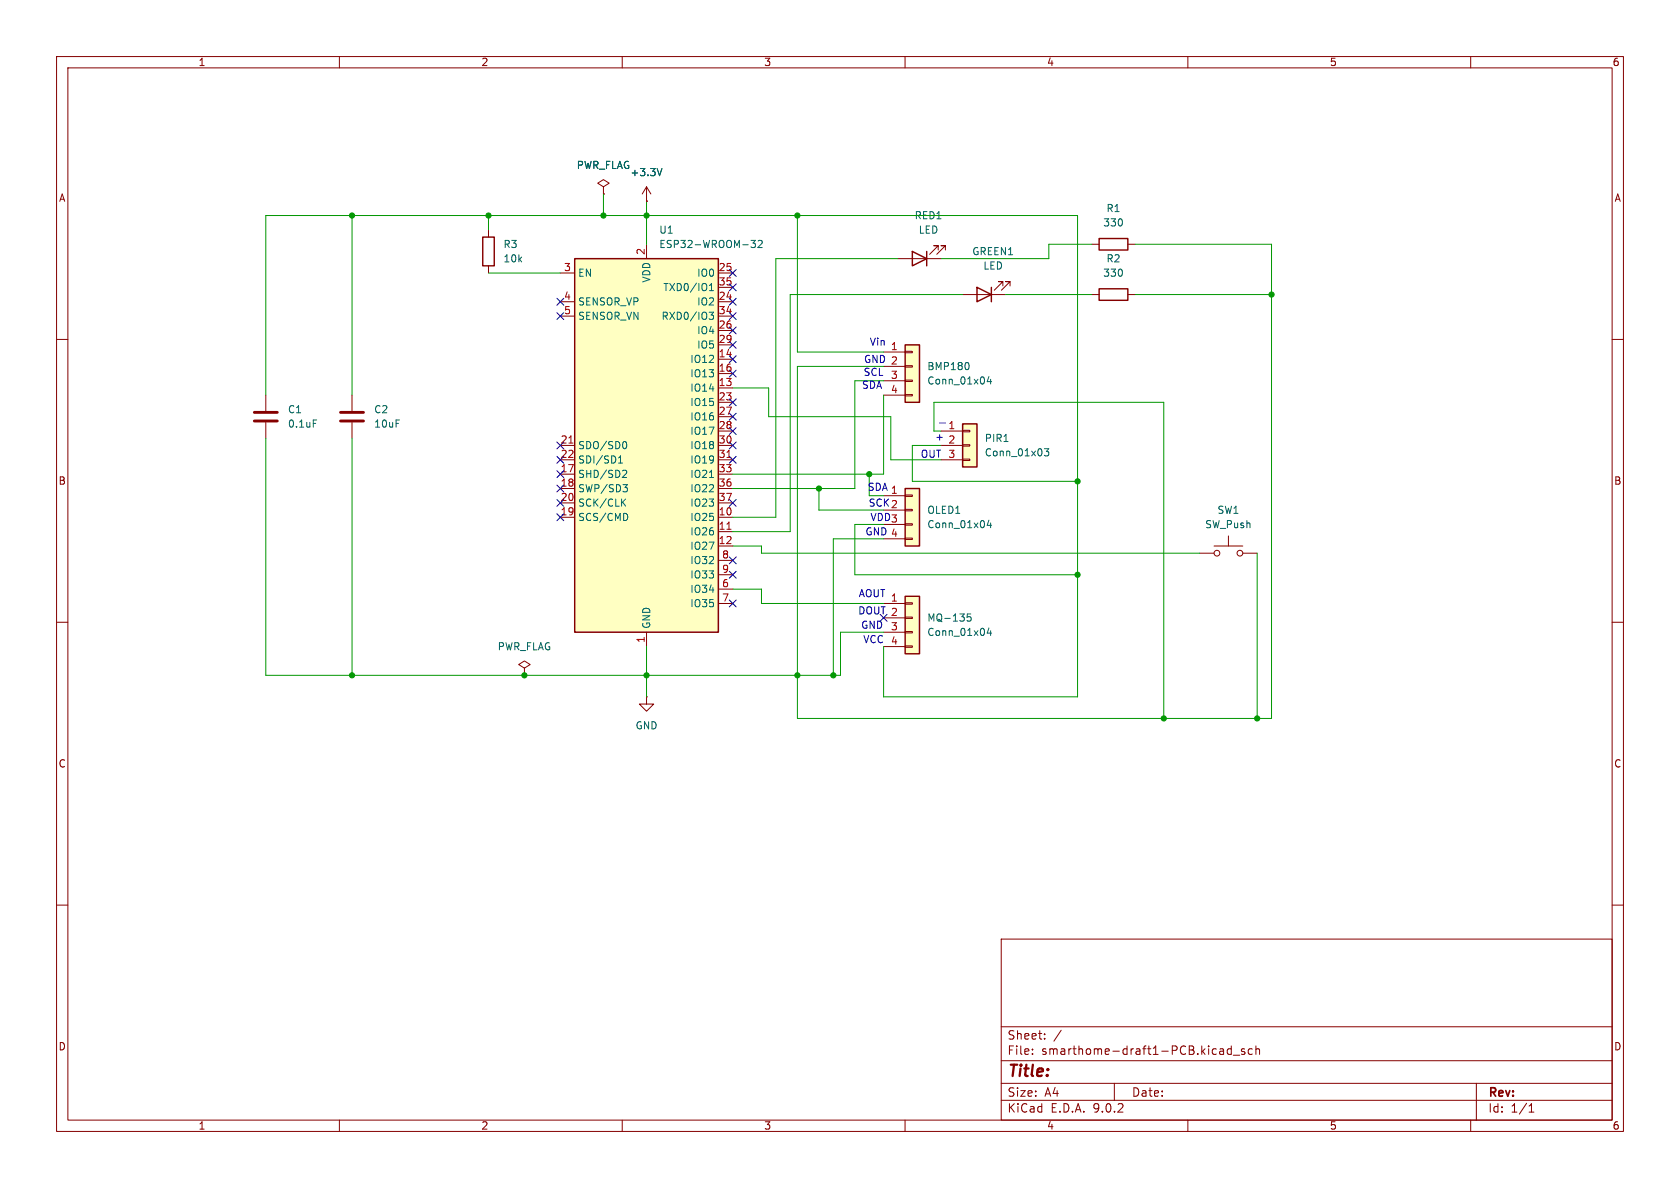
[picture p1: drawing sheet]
<svg xmlns="http://www.w3.org/2000/svg" width="297mm" height="210mm" viewBox="0 0 297 210" stroke-linecap="round" stroke-linejoin="round" font-family="sans-serif">
<g fill="none" stroke="#840000" stroke-width=".18">
<path d="M10 10h277v190h-277zM12 12h273v186h-273zM60 10v2M110 10v2M160 10v2M210 10v2M260 10v2M10 60h2M285 60h2M10 110h2M285 110h2M114.3 123.2v1.3h1.3l-1.3 1.2-1.3-1.2h1.3"/>
<path d="M114.3 123.2h.1M10 160h2M177 166h108v32h-108zM285 160h2M60 198v2M110 198v2M160 198v2M177 194.5h108M177 191.5h108M177 187.5h108M177 181.5h108M182.5 186.3v.1"/>
<path d="M182.5 185.5v.1M184.7 183.6v.1M184.7 182.8v.1M187.6 182.1l-1.3 2M197 191.5v3M210 198v2M215.8 185.4h.3l.2 .2v.8M216.3 186.3l-.5 .1M216.3 185.8h-.5M217.7 185.5l-.5-.1-.2 .3v.4l.1 .2h.6M217.7 184.9v1.5M218 186.5h1.2"/>
<path d="M220 185.5l-.3-.1-.2 .2v.2l.5 .2v.3h-.5M221.4 185.5l-.4-.1-.3 .3v.4l.1 .2h.6M222 185.5l.2-.1 .4 .1 .1 .9M222 184.9v1.5M260 198v2M261 191.5v6.5M270.3 196.6h.9M270.3 195.5l.4-.4v1.5"/>
</g>
<path d="M160 105.4h2.6v10.2h-2.6z" fill="#ffffc2"/>
<path d="M194.3 42.2h5.1v2h-5.1zM160 105.4h2.6v10.2h-2.6z" fill="none" stroke="#840000" stroke-width=".25"/>
<g fill="none" stroke="#840000" stroke-width=".18">
<path d="M106.7 33l1-.6-1-.6-1 .6 1 .6v1.3M106.7 34.3h.1M114.3 35.6h.1M114.3 33l-.8 1.3M114.3 33l.8 1.3M114.3 33v2.6M193 43.2h1.3M199.4 43.2h1.3M47 69.9v2.7M47 74.7v2.8M62.2 69.9v2.7M62.2 74.7v2.8"/>
<path d="M212.1 97.8h2.5M214.6 96.5h5.1M217.2 94.7v1.8M219.7 97.8h2.5M156.2 106.7h3.8M156.2 109.2h3.8M156.2 111.8h3.8M156.2 114.3h3.8M160 106.6h1.3v.2h-1.3zM160 109.1h1.3v.2h-1.3zM160 111.6h1.3v.3h-1.3zM160 114.2h1.3v.2h-1.3z"/>
<circle cx="215.1" cy="97.8" r=".51"/>
<circle cx="219.2" cy="97.8" r=".51"/>
</g>
<path d="M117 29.8l-.4 1.3M55.4 74.2h.6M171.6 108.5h-.6v.6l.1-.1 .5 .1 .1 .2-.1 .4-.2 .1-.4-.1M174.8 111l-.3 .9h.8M175.1 111.5v.8" fill="none" stroke="#006464" stroke-width=".18"/>
<path d="M45 72.9h4M45 74.4h4M60.2 72.9h4.1M60.2 74.4h4.1" fill="none" stroke="#840000" stroke-width=".51"/>
<path d="M160 86.4h2.6v10.1h-2.6z" fill="#ffffc2"/>
<path d="M161.3 44.5l2.5 1.2-2.5 1.3zM163.8 44.5v2.5M172.7 50.8l2.6 1.3-2.6 1.2zM175.3 50.8v2.5M160 86.4h2.6v10.1h-2.6z" fill="none" stroke="#840000" stroke-width=".25"/>
<g fill="none" stroke="#840000" stroke-width=".18">
<path d="M158.7 45.7h7.7M165.9 44.2v-.8h-.8h.8l-1.6 1.6M167.1 44.2v-.8h-.7h.7l-1.5 1.6M170.2 52.1h7.6M177.3 50.5v-.7h-.8h.8l-1.5 1.5M178.6 50.5v-.7h-.8h.8l-1.6 1.5M156.2 87.6h3.8M156.2 90.2h3.8M156.2 92.7h3.8M156.2 95.3h3.8M160 87.5h1.3v.3h-1.3zM160 90h1.3v.3h-1.3z"/>
<path d="M160 92.6h1.3v.2h-1.3zM160 95.1h1.3v.3h-1.3z"/>
</g>
<path d="M174.8 92l-.3 .9h.8M175.1 92.4v.9" fill="none" stroke="#006464" stroke-width=".18"/>
<path d="M160 61h2.6v10.1h-2.6z" fill="#ffffc2"/>
<path d="M160 61h2.6v10.1h-2.6z" fill="none" stroke="#840000" stroke-width=".25"/>
<path d="M156.2 62.2h3.8M156.2 64.8h3.8M156.2 67.3h3.8M156.2 69.9h3.8M160 62.1h1.3v.3h-1.3zM160 64.6h1.3v.3h-1.3zM160 67.2h1.3v.2h-1.3zM160 69.7h1.3v.3h-1.3z" fill="none" stroke="#840000" stroke-width=".18"/>
<path d="M171.1 64.1l.2 .5-.2 .7M174.8 66.6l-.3 .9h.8M175.1 67v.9" fill="none" stroke="#006464" stroke-width=".18"/>
<path d="M170.2 74.9h2.5v7.7h-2.5z" fill="#ffffc2"/>
<path d="M170.2 74.9h2.5v7.7h-2.5z" fill="none" stroke="#840000" stroke-width=".25"/>
<path d="M166.4 76.2h3.8M166.4 78.7h3.8M170.2 76.1h1.2v.2h-1.2zM170.2 78.6h1.2v.3h-1.2zM166.4 81.3h3.8M170.2 81.2h1.2v.2h-1.2z" fill="none" stroke="#840000" stroke-width=".18"/>
<path d="M177.5 78h.7M184.6 79.3h.8l-.4 .5 .3 .1v.6l-.1 .1-.6-.1" fill="none" stroke="#006464" stroke-width=".18"/>
<path d="M101.6 45.7h25.4v66.1h-25.4z" fill="#ffffc2"/>
<path d="M85.3 41.9h2.1v5.1h-2.1zM101.6 45.7h25.4v66.1h-25.4zM194.3 51.1h5.1v2h-5.1z" fill="none" stroke="#840000" stroke-width=".25"/>
<g fill="none" stroke="#840000" stroke-width=".18">
<path d="M106.7 34.3h.1M114.3 35.6h.1M86.4 40.6v1.3M86.4 47v1.3M99.1 48.3h2.5M99.1 53.3h2.5M99.1 55.9h2.5M114.3 43.2v2.5M127 48.3h2.5M127 53.3h2.5M127 55.9h2.5M127 50.8h2.5"/>
<path d="M127 58.4h2.5M193 52.1h1.3M199.4 52.1h1.3M99.1 78.7h2.5M127 78.7h2.5M127 61h2.5M127 63.5h2.5M127 66h2.5M127 68.6h2.5M127 71.1h2.5M127 73.7h2.5M127 76.2h2.5"/>
<path d="M99.1 81.3h2.5M99.1 83.8h2.5M99.1 86.4h2.5M99.1 88.9h2.5M99.1 91.4h2.5M127 81.3h2.5M127 83.8h2.5M127 86.4h2.5M127 88.9h2.5M127 91.4h2.5M127 94h2.5M127 96.5h2.5"/>
<path d="M127 99.1h2.5M92.7 118.1l1-.6-1-.7-1 .7 1 .6v1.3M92.7 119.4h.1M114.3 111.8v2.5M127 101.6h2.5M127 104.1h2.5M127 106.7h2.5"/>
</g>
<g fill="none" stroke="#006464" stroke-width=".18">
<path d="M117 29.8l-.4 1.3M125.4 55.2h.7l-.4 .5 .4 .1v.5l-.2 .2-.5-.1M125.4 51.4h.7M125.4 50.5l.4-.4v1.3M132.8 42.5h.7l-.4 .5 .4 .1v.5l-.2 .2-.5-.2M134 42.6l.5-.1 .3 .4-.8 .9h.8M110.4 78a.68 .68 0 0 1 .4 .7 .68 .68 0 0 1-.4 .6M109.3 81.9h.8M109.3 81l.4-.4v1.3M110.1 88.8l.5 .7M110.1 85.7h.8l-.4 .5 .4 .1v.4l-.2 .2h-.4M110.3 83.1l.4 .1 .1 .3-.8 .9h.8"/>
<path d="M110.6 88.2l-.7 .7M110.7 90.8l.3 .5-.3 .7M125.4 84.4h.7"/>
</g>
<path d="M100.6 78.3h.7M128.5 80.9h.7M128.5 93.6h.7" fill="none" stroke="#a90000" stroke-width=".18"/>
<g fill="none" stroke="#009600" stroke-width=".18">
<path d="M62.2 38.1v31.8M86.4 38.1v2.5M106.7 34.3v3.8M114.3 35.6v7.6M141 38.1v24.1h15.2M86.4 48.3h12.7M158.7 45.7h-21.5v45.7h-7.7M170.2 52.1h-30.5v41.9h-10.2M177.8 52.1h15.2M193 43.2h-7.6v2.5h-19M200.7 52.1h24.1M200.7 43.2h24.1v83.8h-83.8v-62.2h15.2"/>
<path d="M47 69.9v-31.8h143.5v85.1h-34.3v-8.9M47 77.5v41.9h101.6v-7.6h7.6M62.2 77.5v41.9M129.5 68.6h6.4v5.1h21.6v7.6h8.9M156.2 67.3h-5.1v19.1h-21.6M156.2 69.9v13.9h-26.7M166.4 78.7h-5.1v6.4h29.2M166.4 76.2h-1.3v-5.1h40.6v55.9M129.5 96.5h5.1v1.3h77.5M144.8 86.4v3.8h11.4M153.7 83.8v3.8M156.2 92.7h-5.1v8.9h39.4"/>
<path d="M156.2 95.3h-8.9v24.1M222.2 97.8v29.2M114.3 114.3v8.9M129.5 104.1h5.1v2.6h21.6"/>
</g>
<g fill="none" stroke="#000084" stroke-width=".18">
<path d="M98.5 52.7l1.2 1.2M98.5 55.3l1.2 1.2M99.7 52.7l-1.2 1.2M99.7 55.3l-1.2 1.2M128.9 47.7l1.2 1.2M128.9 50.2l1.2 1.2M128.9 55.3l1.2 1.2M128.9 57.8l1.2 1.2M128.9 52.7l1.2 1.2M130.1 52.7l-1.2 1.2M130.1 57.8l-1.2 1.2M130.1 47.7l-1.2 1.2"/>
<path d="M130.1 50.2l-1.2 1.2M130.1 55.3l-1.2 1.2M98.5 78.1l1.2 1.2M99.7 78.1l-1.2 1.2M128.9 78.1l1.2 1.2M128.9 60.4l1.2 1.2M128.9 65.4l1.2 1.2M128.9 73.1l1.2 1.2M128.9 70.5l1.2 1.2M128.9 75.6l1.2 1.2M128.9 62.9l1.2 1.2M130.1 78.1l-1.2 1.2"/>
<path d="M130.1 60.4l-1.2 1.2M130.1 65.4l-1.2 1.2M130.1 73.1l-1.2 1.2M130.1 70.5l-1.2 1.2M130.1 75.6l-1.2 1.2M130.1 62.9l-1.2 1.2M98.5 83.2l1.2 1.2M98.5 80.7l1.2 1.2M98.5 88.3l1.2 1.2M98.5 85.8l1.2 1.2M98.5 90.8l1.2 1.2M99.7 83.2l-1.2 1.2"/>
<path d="M99.7 80.7l-1.2 1.2M99.7 88.3l-1.2 1.2M99.7 90.8l-1.2 1.2M99.7 85.8l-1.2 1.2M128.9 98.5l1.2 1.2M128.9 88.3l1.2 1.2M128.9 80.7l1.2 1.2M130.1 98.5l-1.2 1.2M130.1 88.3l-1.2 1.2M130.1 80.7l-1.2 1.2M128.9 106.1l1.2 1.2M128.9 101l1.2 1.2"/>
<path d="M130.1 106.1l-1.2 1.2M130.1 101l-1.2 1.2M155.6 108.6l1.2 1.2M156.8 108.6l-1.2 1.2"/>
</g>
<path d="M166.1 74.8h1" fill="none" stroke="#0000c2" stroke-width=".18"/>
<g fill="#009600" stroke="#009600" stroke-width=".18">
<circle cx="190.5" cy="101.6" r=".46"/>
<circle cx="205.7" cy="127" r=".46"/>
<circle cx="147.3" cy="119.4" r=".46"/>
<circle cx="153.7" cy="83.8" r=".46"/>
<circle cx="141" cy="38.1" r=".46"/>
<circle cx="114.3" cy="38.1" r=".46"/>
<circle cx="62.2" cy="38.1" r=".46"/>
<circle cx="114.3" cy="119.4" r=".46"/>
<circle cx="92.7" cy="119.4" r=".46"/>
<circle cx="62.2" cy="119.4" r=".46"/>
<circle cx="106.7" cy="38.1" r=".46"/>
<circle cx="86.4" cy="38.1" r=".46"/>
<circle cx="141" cy="119.4" r=".46"/>
<circle cx="144.8" cy="86.4" r=".46"/>
<circle cx="224.8" cy="52.1" r=".46"/>
<circle cx="190.5" cy="85.1" r=".46"/>
<circle cx="222.2" cy="127" r=".46"/>
</g>
<text font-size="2.8" fill="#840000" x="178" y="190.9">Title:</text>
<g font-size="2.1" fill="#840000">
<text x="178" y="184">Sheet:</text>
<text x="178" y="186.7">File:</text>
<text x="184.1" y="186.7">smarthome-draft1-PCB.kicad_sch</text>
<text x="178" y="196.9">KiCad</text>
<text x="178" y="194.1">Size:</text>
<text x="184.7" y="194.1">A4</text>
<text x="185.7" y="196.9">E.D.A.</text>
<text x="193.3" y="196.9">9.0.2</text>
<text x="200" y="194.1">Date:</text>
<text x="263" y="194.3">Rev:</text>
<text x="263" y="196.9">Id:</text>
<text x="267.1" y="196.9">1/1</text>
</g>
<g font-size="1.8" fill="#840000">
<text x="35" y="11.9">1</text>
<text x="85" y="11.9">2</text>
<text x="135" y="11.9">3</text>
<text x="185" y="11.9">4</text>
<text x="235" y="11.9">5</text>
<text x="285" y="11.9">6</text>
<text x="10.3" y="35.9">A</text>
<text x="285.3" y="35.9">A</text>
<text x="10.3" y="85.9">B</text>
<text x="285.3" y="85.9">B</text>
<text x="10.3" y="135.9">C</text>
<text x="285.3" y="135.9">C</text>
<text x="10.3" y="185.9">D</text>
<text x="285.3" y="185.9">D</text>
<text x="35" y="199.9">1</text>
<text x="85" y="199.9">2</text>
<text x="135" y="199.9">3</text>
<text x="185" y="199.9">4</text>
<text x="235" y="199.9">5</text>
<text x="285" y="199.9">6</text>
</g>
<g font-size="1.8" fill="#006464">
<text x="101.9" y="30.1">PWR_FLAG</text>
<text x="111.4" y="31.3">+3.3V</text>
<text x="116.5" y="41.5">U1</text>
<text x="161.6" y="39">RED1</text>
<text x="162.3" y="41.5">LED</text>
<text x="194.9" y="40.2">330</text>
<text x="195.5" y="37.7">R1</text>
<text x="88.9" y="44">R3</text>
<text x="88.9" y="46.6">10k</text>
<text x="116.5" y="44">ESP32-WROOM-32</text>
<text x="171.8" y="45.3">GREEN1</text>
<text x="173.8" y="47.9">LED</text>
<text x="195.5" y="46.6">R2</text>
<text x="102.1" y="49.1">EN</text>
<text x="115.2" y="50.1" transform="rotate(-90 115.2 50.1)">VDD</text>
<text x="117.2" y="51.7">TXD0/IO1</text>
<text x="123.1" y="49.1">IO0</text>
<text x="194.9" y="49.1">330</text>
<text x="102.1" y="54.2">SENSOR_VP</text>
<text x="102.1" y="56.7">SENSOR_VN</text>
<text x="116.9" y="56.7">RXD0/IO3</text>
<text x="123.1" y="54.2">IO2</text>
<text x="123.1" y="59.3">IO4</text>
<text x="121.9" y="64.4">IO12</text>
<text x="123.1" y="61.8">IO5</text>
<text x="163.8" y="65.6">BMP180</text>
<text x="121.9" y="66.9">IO13</text>
<text x="121.9" y="69.4">IO14</text>
<text x="121.9" y="72">IO15</text>
<text x="163.8" y="68.2">Conn_01x04</text>
<text x="50.8" y="73.3">C1</text>
<text x="50.8" y="75.8">0.1uF</text>
<text x="66" y="73.3">C2</text>
<text x="66" y="75.8">10uF</text>
<text x="121.9" y="74.5">IO16</text>
<text x="121.9" y="77.1">IO17</text>
<text x="102.1" y="79.6">SDO/SD0</text>
<text x="102.1" y="82.1">SDI/SD1</text>
<text x="121.9" y="79.6">IO18</text>
<text x="121.9" y="82.1">IO19</text>
<text x="174" y="78.3">PIR1</text>
<text x="174" y="80.9">Conn_01x03</text>
<text x="102.1" y="84.7">SHD/SD2</text>
<text x="102.1" y="87.2">SWP/SD3</text>
<text x="102.1" y="89.8">SCK/CLK</text>
<text x="121.9" y="84.7">IO21</text>
<text x="121.9" y="87.2">IO22</text>
<text x="121.9" y="89.8">IO23</text>
<text x="102.1" y="92.3">SCS/CMD</text>
<text x="121.9" y="92.3">IO25</text>
<text x="121.9" y="94.8">IO26</text>
<text x="163.8" y="91">OLED1</text>
<text x="163.8" y="93.6">Conn_01x04</text>
<text x="213" y="93.6">SW_Push</text>
<text x="215.1" y="91">SW1</text>
<text x="121.9" y="97.4">IO27</text>
<text x="121.9" y="99.9">IO32</text>
<text x="121.9" y="102.5">IO33</text>
<text x="121.9" y="105">IO34</text>
<text x="121.9" y="107.5">IO35</text>
<text x="115.2" y="111.3" transform="rotate(-90 115.2 111.3)">GND</text>
<text x="163.8" y="112.6">Conn_01x04</text>
<text x="163.8" y="110.1">MQ-135</text>
<text x="87.9" y="115.2">PWR_FLAG</text>
<text x="112.3" y="129.1">GND</text>
</g>
<g font-size="1.8" fill="#a90000">
<text x="114" y="45.2" transform="rotate(-90 114 45.2)">2</text>
<text x="99.6" y="48">3</text>
<text x="99.6" y="53.1">4</text>
<text x="127" y="48">25</text>
<text x="127" y="50.5">35</text>
<text x="127" y="53.1">24</text>
<text x="99.6" y="55.6">5</text>
<text x="127" y="55.6">34</text>
<text x="127" y="58.2">26</text>
<text x="127" y="60.7">29</text>
<text x="127" y="63.2">14</text>
<text x="127" y="65.8">16</text>
<text x="157.4" y="62">1</text>
<text x="127" y="68.3">13</text>
<text x="127" y="70.9">23</text>
<text x="157.4" y="67.1">3</text>
<text x="157.4" y="69.6">4</text>
<text x="127" y="73.4">27</text>
<text x="127" y="75.9">28</text>
<text x="167.6" y="75.9">1</text>
<text x="99" y="78.5">21</text>
<text x="99" y="81">22</text>
<text x="99" y="83.6">17</text>
<text x="127" y="78.5">30</text>
<text x="127" y="81">31</text>
<text x="127" y="83.6">33</text>
<text x="167.6" y="78.5">2</text>
<text x="99" y="86.1">18</text>
<text x="99" y="88.6">20</text>
<text x="127" y="86.1">36</text>
<text x="127" y="88.6">37</text>
<text x="99" y="91.2">19</text>
<text x="127" y="91.2">10</text>
<text x="127" y="93.7">11</text>
<text x="127" y="96.3">12</text>
<text x="127.6" y="98.8">8</text>
<text x="127.6" y="101.3">9</text>
<text x="127.6" y="103.9">6</text>
<text x="127.6" y="106.4">7</text>
<text x="157.4" y="106.4">1</text>
<text x="114" y="113.7" transform="rotate(-90 114 113.7)">1</text>
<text x="157.4" y="111.5">3</text>
</g>
<g font-size="1.8" fill="#0000c2">
<text x="152.6" y="64.4">GND 2</text>
<text x="153.7" y="61.3">Vin</text>
<text x="152.3" y="68.9">SDA</text>
<text x="152.6" y="66.7">SCL</text>
<text x="162.7" y="81.1">OUT 3</text>
<text x="165.2" y="78.1">+</text>
<text x="153.3" y="87">SDA 1</text>
<text x="153.5" y="89.8">SCK2</text>
<text x="152.9" y="94.8">GND 4</text>
<text x="153.8" y="92.3">VDD3</text>
<text x="151.7" y="105.8">AOUT</text>
<text x="151.6" y="108.8">DOUT 2</text>
<text x="152.1" y="111.4">GND</text>
<text x="152.5" y="113.9">VCC 4</text>
</g>
</svg>
